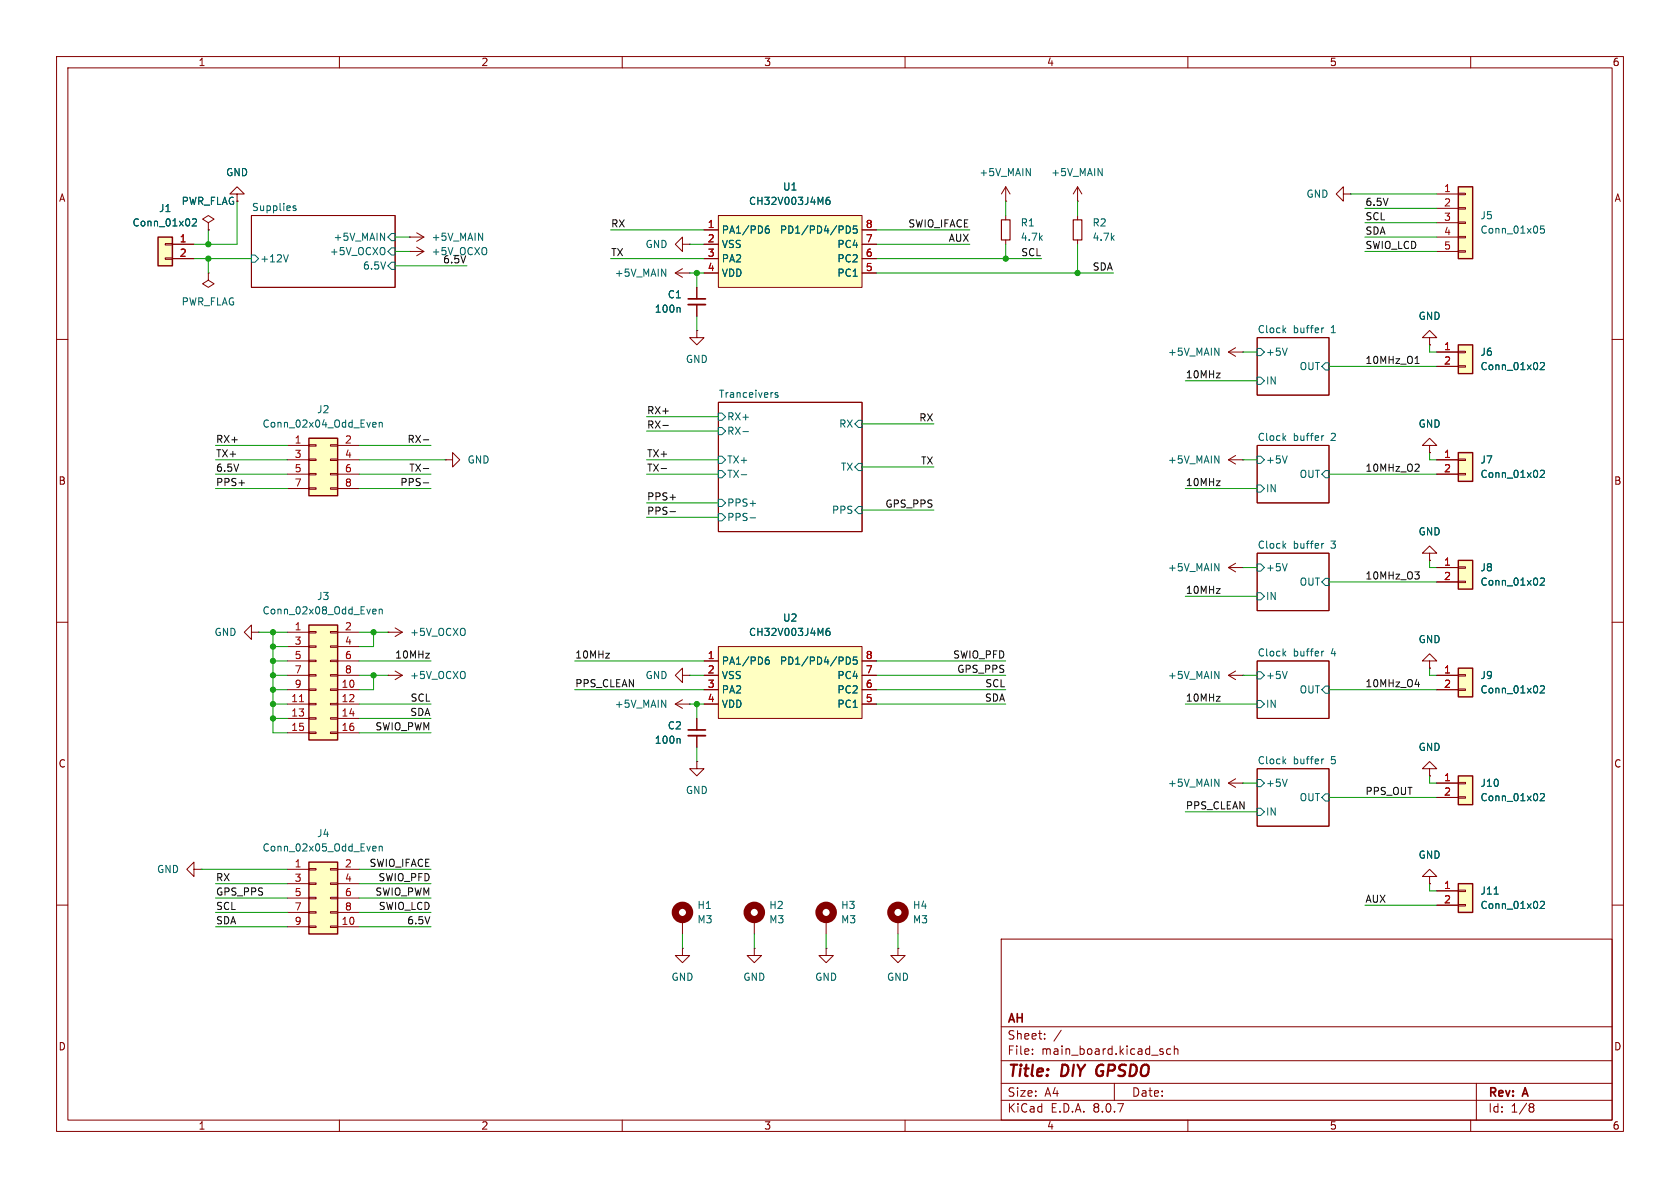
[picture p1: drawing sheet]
<svg xmlns="http://www.w3.org/2000/svg" width="297mm" height="210mm" viewBox="0 0 297 210" stroke-linecap="round" stroke-linejoin="round" font-family="sans-serif">
<g fill="none" stroke="#840000" stroke-width=".18">
<path d="M10 10h277v190h-277zM12 12h273v186h-273zM60 10v2M110 10v2M160 10v2M210 10v2M260 10v2M41.9 34.3h1.3l-1.3-1.3-1.3 1.3h1.3v1.3M44.4 38.1h25.4v12.7h-25.4zM36.8 48.3v1.2l-1 .7 1 .6 1-.6-1-.7M36.8 48.3h.1M119.4 48.3l1.2 .7"/>
<path d="M119.4 48.3h2.5M120.6 43.2v-1.3l-1.2 1.3 1.2 1.3v-1.3h1.3M120.6 47.5l-1.2 .8M121.9 48.3h.1M121.9 43.2h.1M123.2 50.8v2M123.2 53.8v2.1M222.2 59.7h12.7v10.2h-12.7zM10 60h2M127 71.1h25.4v22.9h-25.4zM222.2 78.7h12.7v10.2h-12.7zM285 60h2"/>
<path d="M222.2 97.8h12.7v10.2h-12.7zM10 110h2M222.2 116.8h12.7v10.2h-12.7zM285 110h2M119.4 124.5l1.2 .7M119.4 124.5h2.5M120.6 123.7l-1.2 .8M121.9 124.5h.1M222.2 135.9h12.7v10.2h-12.7zM10 160h2M177 166h108v32h-108zM285 160h2"/>
<path d="M60 198v2M110 198v2M160 198v2M177 194.5h108M177 191.5h108M177 187.5h108M177 181.5h108M182.5 186.3v.1M182.5 185.5v.1M184.7 183.6v.1M184.7 182.8v.1M187.6 182.1l-1.3 2"/>
<path d="M197 191.5v3M205.5 185.9l.2 .2-.2 .3M205.5 185.4l.1 .1M207 185.5l-.5-.1-.3 .3v.4l.2 .2h.6M207.6 185.5l.2-.1 .4 .1v.9M207.6 184.9v1.5M210 198v2M260 198v2M261 191.5v6.5M270.6 195.1l.4 .1 .2 .2-.3 .3M270.6 195.7h.3M270.9 195.7l.2 .2 .1 .4-.2 .2-.4 .1"/>
</g>
<path d="M194.1 188.5a1.27 1.27 0 0 0 0 1.6" fill="none" stroke="#840000" stroke-width=".4"/>
<g fill="none" stroke="#006464" stroke-width=".18">
<path d="M52.3 36.4h-.3l-.2 .2 .1 .1 .4 .2v.3h-.5M44.4 45.1h.7l.6 .6-.6 .7h-.7zM51 45l-.5 1.3M67.3 41.2l.7 1.3v-1.3M68.6 41.9l.6-.6h.6v1.2h-.6zM68.6 44.5l.6-.7h.6v1.3h-.6zM68.6 47l.6-.6h.6v1.2h-.6zM117 47.6l.7 1.2v-1.2M120.1 54.3l.1 .2v.7M226.9 58.3l.4 .5M227.3 58l-.5 .5M234 58l-.3 .1"/>
<path d="M127 73h.6l.7 .7-.7 .6h-.6zM127 75.6h.6l.7 .6-.7 .6h-.6zM131.3 76.3h1M137.5 69.5l-.3-.1-.2 .2 .1 .2 .4 .1v.3h-.5M151.8 74.3h.6v1.3h-.6l-.7-.7zM222.2 66.7h.7l.6 .6-.6 .6h-.7zM222.2 61.6h.7l.6 .6-.6 .7h-.7zM226.9 77.4l.4 .5M227.3 77l-.5 .5M227.6 61.5l-.5 1.3M234 77l-.3 .1M234.3 64.1h.6v1.3h-.6l-.6-.6z"/>
<path d="M127 83.2h.6l.7 .6-.7 .7h-.6zM127 80.6h.6l.7 .7-.7 .6h-.6zM127 88.3h.6l.7 .6-.7 .6h-.6zM127 90.8h.6l.7 .6-.7 .7h-.6zM131 83.9h1M132.6 91.5h1M151.8 81.9h.6v1.3h-.6l-.7-.6zM151.8 89.5h.6v1.3h-.6l-.7-.6zM222.2 99.7h.7l.6 .6-.6 .7h-.7zM222.2 85.7h.7l.6 .7-.6 .6h-.7zM222.2 80.6h.7l.6 .7-.6 .6h-.7zM226.9 96.4l.4 .5"/>
<path d="M227.3 96.1l-.5 .5M227.6 99.6l-.5 1.3M227.6 80.6l-.5 1.3M234 96.1l-.3 .1M234.3 83.2h.6v1.3h-.6l-.6-.7zM222.2 118.7h.7l.6 .7-.6 .6h-.7zM222.2 104.8h.7l.6 .6-.6 .6h-.7zM226.9 115.5l.4 .5M227.3 115.1l-.5 .5M227.6 118.7l-.5 1.3M234 115.1l-.3 .1M234.3 102.2h.6v1.3h-.6l-.6-.6z"/>
<path d="M117 123.8l.7 1.2v-1.2M222.2 123.8h.7l.6 .7-.6 .6h-.7zM222.2 137.8h.7l.6 .6-.6 .7h-.7zM226.9 134.5l.4 .5M227.3 134.2l-.5 .5M227.6 137.7l-.5 1.3M234 134.2l-.3 .1M234.3 121.3h.6v1.3h-.6l-.6-.7zM222.2 142.9h.7l.6 .6-.6 .6h-.7zM234.3 140.3h.6v1.3h-.6l-.6-.6z"/>
</g>
<path d="M121.7 53.8h3" fill="none" stroke="#840000" stroke-width=".33"/>
<path d="M121.7 52.8h3" fill="none" stroke="#840000" stroke-width=".3"/>
<path d="M27.9 41.9h2.6v5.1h-2.6z" fill="#ffffc2"/>
<g fill="none" stroke="#840000" stroke-width=".18">
<path d="M36.8 39.4l-1-.7 1-.6 1 .6-1 .7v1.2M29.2 45.6h1.3v.2h-1.3zM29.2 43.1h1.3v.2h-1.3zM30.5 43.2h3.8M30.5 45.7h3.8M36.8 40.6h.1M72.4 41.9h.1M72.4 41.9h2.5M73.7 41.1l1.2 .8M74.9 41.9l-1.2 .8M78.7 81.3h1.3v-1.3l1.3 1.3-1.3 1.3v-1.3M78.7 81.3h.1"/>
<path d="M68.6 111.8h.1M68.6 111.8h2.5M69.8 111l1.3 .8M71.1 111.8l-1.3 .7"/>
</g>
<path d="M27.9 41.9h2.6v5.1h-2.6z" fill="none" stroke="#840000" stroke-width=".25"/>
<path d="M34 38.8l.5-.1 .2 .3-.7 .9h.7M84.6 41.2l.7 1.3v-1.3" fill="none" stroke="#006464" stroke-width=".18"/>
<path d="M257.8 80h2.5v5.1h-2.5z" fill="#ffffc2"/>
<path d="M190.5 38.1v.8M190.5 42.4v.8M252.7 78.7h1.3l-1.3-1.2-1.2 1.2h1.2v1.3M252.7 80h.1M254 81.3h3.8M254 83.8h3.8M257.8 83.7h1.3v.2h-1.3zM257.8 81.2h1.3v.2h-1.3z" fill="none" stroke="#840000" stroke-width=".18"/>
<path d="M257.8 80h2.5v5.1h-2.5z" fill="none" stroke="#840000" stroke-width=".25"/>
<path d="M272.3 83.3l.5-.2 .2 .4-.7 .9h.7" fill="none" stroke="#006464" stroke-width=".18"/>
<path d="M189.7 38.9h1.6v3.5h-1.6z" fill="none" stroke="#840000" stroke-width=".2"/>
<path d="M257.8 99.1h2.5v5h-2.5z" fill="#ffffc2"/>
<path d="M254 100.3h3.8M254 102.9h3.8M257.8 102.7h1.3v.3h-1.3zM257.8 100.2h1.3v.3h-1.3zM120.6 162.6v2.5" fill="none" stroke="#840000" stroke-width=".18"/>
<path d="M257.8 99.1h2.5v5h-2.5z" fill="none" stroke="#840000" stroke-width=".25"/>
<path d="M272.3 102.3l.5-.1 .2 .3-.7 .9h.7" fill="none" stroke="#006464" stroke-width=".18"/>
<circle cx="120.6" cy="161.3" r="1.27" fill="none" stroke="#840000" stroke-width="1.3"/>
<path d="M127 114.3h25.4v12.7h-25.4z" fill="#ffffc2"/>
<g fill="none" stroke="#840000" stroke-width=".18">
<path d="M123.2 58.4v1.3h1.3l-1.3 1.3-1.3-1.3h1.3M123.2 58.4h.1M124.5 116.8h2.5M124.5 119.4h2.5M127 114.3h25.4v12.7h-25.4zM152.4 116.8h2.5M152.4 119.4h2.5M123.2 134.6v1.3h1.3l-1.3 1.3-1.3-1.3h1.3M123.2 134.6h.1M123.2 127v2M123.2 130v2.1M124.5 121.9h2.5"/>
<path d="M124.5 124.5h2.5M152.4 121.9h2.5M152.4 124.5h2.5M120.6 167.6v1.3h1.3l-1.3 1.3-1.2-1.3h1.2M120.6 167.6h.1M133.3 167.6v1.3h1.3l-1.3 1.3-1.2-1.3h1.2M133.3 167.6h.1M133.3 162.6v2.5M146 167.6v1.3h1.3l-1.3 1.3-1.2-1.3h1.2M146 167.6h.1M146 162.6v2.5M158.7 167.6v1.3h1.3l-1.3 1.3-1.2-1.3h1.2"/>
<path d="M158.7 167.6h.1M158.7 162.6v2.5"/>
</g>
<path d="M135.3 116.9l.2-.3h.3l.2 .3v.3l-.2 .2h-.4l-.1-.2M135.9 116.1l-.4 .1-.2 .5M146.6 111.1h-.3a.86 .86 0 0 0 0 1.2l.4-.1v-.4l-.2-.2h-.4l-.1 .2M149.6 116.1a.64 .64 0 0 1 .7 .7 .64 .64 0 0 1-.7 .6M151.5 116.1h-.6l-.1 .7 .2-.2 .4 .1 .1 .2v.4l-.2 .1-.5-.1M120.1 130.5l.1 .2v.7" fill="none" stroke="#006464" stroke-width=".18"/>
<g fill="none" stroke="#840000" stroke-width="1.3">
<circle cx="133.3" cy="161.3" r="1.27"/>
<circle cx="146" cy="161.3" r="1.27"/>
<circle cx="158.7" cy="161.3" r="1.27"/>
</g>
<path d="M121.7 130h3" fill="none" stroke="#840000" stroke-width=".33"/>
<path d="M121.7 129h3" fill="none" stroke="#840000" stroke-width=".3"/>
<path d="M54.6 152.4h5.1v12.7h-5.1z" fill="#ffffc2"/>
<g fill="none" stroke="#840000" stroke-width=".18">
<path d="M50.8 153.7h3.8M50.8 156.2h3.8M50.8 158.8h3.8M54.6 158.6h1.3v.3h-1.3zM54.6 156.1h1.3v.2h-1.3zM54.6 153.5h1.3v.3h-1.3zM58.4 158.6h1.3v.3h-1.3zM58.4 156.1h1.3v.2h-1.3zM58.4 153.5h1.3v.3h-1.3zM59.7 153.7h3.8M59.7 156.2h3.8M59.7 158.8h3.8"/>
<path d="M50.8 163.8h3.8M50.8 161.3h3.8M54.6 163.7h1.3v.3h-1.3zM54.6 161.2h1.3v.2h-1.3zM58.4 163.7h1.3v.3h-1.3zM58.4 161.2h1.3v.2h-1.3zM59.7 163.8h3.8M59.7 161.3h3.8"/>
</g>
<path d="M54.6 152.4h5.1v12.7h-5.1z" fill="none" stroke="#840000" stroke-width=".25"/>
<path d="M66.1 149.6l.3 .1 .1 .2-.6 .1M66.4 150.4h-.3M67 149.7l.2-.1 .3 .1 .1 .7M67 149.6v.8" fill="none" stroke="#006464" stroke-width=".18"/>
<path d="M54.6 77.5h5.1v10.1h-5.1z" fill="#ffffc2"/>
<g fill="none" stroke="#840000" stroke-width=".18">
<path d="M177.8 35.6h.1M177.8 33l-.8 1.3M177.8 33v2.6M177.8 38.1v.8M177.8 33l.8 1.3M190.5 35.6h.1M190.5 33l-.8 1.3M190.5 33v2.6M190.5 33l.8 1.3M237.5 34.3v-1.3l-1.3 1.3 1.3 1.3v-1.3h1.3M238.8 34.3h.1M72.4 44.5h.1"/>
<path d="M72.4 44.5h2.5M73.7 43.7l1.2 .8M74.9 44.5l-1.2 .7M177.8 42.4v.8M50.8 78.7h3.8M54.6 78.6h1.3v.3h-1.3zM58.4 78.6h1.3v.3h-1.3zM59.7 78.7h3.8M217.2 62.2l1.2 .8M217.2 62.2h2.5M218.4 61.5l-1.2 .7M219.7 62.2h.1"/>
<path d="M50.8 81.3h3.8M50.8 83.8h3.8M50.8 86.4h3.8M54.6 86.2h1.3v.3h-1.3zM54.6 83.7h1.3v.2h-1.3zM54.6 81.2h1.3v.2h-1.3zM58.4 86.2h1.3v.3h-1.3zM58.4 83.7h1.3v.2h-1.3zM58.4 81.2h1.3v.2h-1.3zM59.7 81.3h3.8M59.7 83.8h3.8M59.7 86.4h3.8"/>
<path d="M68.6 119.4h.1M68.6 119.4h2.5M69.8 118.6l1.3 .8M71.1 119.4l-1.3 .7M120.6 119.4v-1.3l-1.2 1.3 1.2 1.3v-1.3h1.3M121.9 119.4h.1M217.2 138.4l1.2 .8M217.2 138.4h2.5M218.4 137.7l-1.2 .7M219.7 138.4h.1"/>
</g>
<path d="M54.6 77.5h5.1v10.1h-5.1z" fill="none" stroke="#840000" stroke-width=".25"/>
<path d="M181.4 29.8l.8 1.3v-1.3M194.1 29.8l.8 1.3v-1.3M66.1 74.7h.3l.1 .3-.6 .1M66.4 75.4l-.3 .1M67 74.8l.2-.1h.3l.1 .8M67 74.7v.8M214.8 61.5l.7 1.3v-1.3M214.8 137.7l.7 1.3v-1.3" fill="none" stroke="#006464" stroke-width=".18"/>
<path d="M177 38.9h1.6v3.5h-1.6z" fill="none" stroke="#840000" stroke-width=".2"/>
<path d="M54.6 110.5h5.1v20.3h-5.1z" fill="#ffffc2"/>
<g fill="none" stroke="#840000" stroke-width=".18">
<path d="M50.8 111.8h3.8M50.8 114.3h3.8M50.8 116.8h3.8M50.8 119.4h3.8M54.6 119.3h1.3v.2h-1.3zM54.6 116.7h1.3v.3h-1.3zM54.6 114.2h1.3v.2h-1.3zM54.6 111.6h1.3v.3h-1.3zM58.4 119.3h1.3v.2h-1.3zM58.4 116.7h1.3v.3h-1.3zM58.4 114.2h1.3v.2h-1.3zM58.4 111.6h1.3v.3h-1.3z"/>
<path d="M59.7 111.8h3.8M59.7 114.3h3.8M59.7 116.8h3.8M59.7 119.4h3.8M50.8 121.9h3.8M50.8 124.5h3.8M50.8 127h3.8M50.8 129.5h3.8M54.6 129.4h1.3v.3h-1.3zM54.6 126.9h1.3v.2h-1.3zM54.6 124.3h1.3v.3h-1.3zM54.6 121.8h1.3v.2h-1.3z"/>
<path d="M58.4 129.4h1.3v.3h-1.3zM58.4 126.9h1.3v.2h-1.3zM58.4 124.3h1.3v.3h-1.3zM58.4 121.8h1.3v.2h-1.3zM59.7 121.9h3.8M59.7 124.5h3.8M59.7 127h3.8M59.7 129.5h3.8"/>
</g>
<path d="M54.6 110.5h5.1v20.3h-5.1z" fill="none" stroke="#840000" stroke-width=".25"/>
<path d="M52.9 124h.8" fill="none" stroke="#a90000" stroke-width=".18"/>
<path d="M66.1 107.7h.3l.1 .3-.6 .1M66.4 108.5h-.3M67 107.8l.2-.1h.3l.1 .8M67 107.7v.8" fill="none" stroke="#006464" stroke-width=".18"/>
<path d="M257.8 33h2.5v12.7h-2.5z" fill="#ffffc2"/>
<path d="M254 34.3h3.8M254 36.8h3.8M254 39.4h3.8M257.8 39.2h1.3v.3h-1.3zM257.8 36.7h1.3v.3h-1.3zM257.8 34.2h1.3v.2h-1.3zM254 41.9h3.8M254 44.5h3.8M257.8 44.3h1.3v.3h-1.3zM257.8 41.8h1.3v.2h-1.3zM44.4 111.8v-1.3l-1.2 1.3 1.2 1.2v-1.2h1.3M45.7 111.8h.1" fill="none" stroke="#840000" stroke-width=".18"/>
<path d="M257.8 33h2.5v12.7h-2.5z" fill="none" stroke="#840000" stroke-width=".25"/>
<path d="M273 39.9h-.6l-.1 .7 .2-.2 .4 .1 .1 .2v.4l-.2 .1-.5-.1" fill="none" stroke="#006464" stroke-width=".18"/>
<path d="M127 38.1h25.4v12.7h-25.4z" fill="#ffffc2"/>
<g fill="none" stroke="#840000" stroke-width=".18">
<path d="M127 38.1h25.4v12.7h-25.4zM124.5 40.6h2.5M124.5 43.2h2.5M124.5 45.7h2.5M124.5 48.3h2.5M152.4 40.6h2.5M152.4 43.2h2.5M152.4 45.7h2.5M152.4 48.3h2.5M217.2 119.4l1.2 .7M217.2 119.4h2.5M218.4 118.6l-1.2 .8"/>
<path d="M219.7 119.4h.1M34.3 153.7v-1.3l-1.3 1.3 1.3 1.2v-1.2h1.3M35.6 153.7h.1"/>
</g>
<path d="M135.9 39.9l-.4 .1-.2 .5M146.6 34.9h-.3a.86 .86 0 0 0 0 1.2l.4-.1v-.4l-.2-.2h-.4l-.1 .2M149.6 39.9a.64 .64 0 0 1 .7 .7 .64 .64 0 0 1-.7 .6M151.5 39.9h-.6l-.1 .7 .2-.2 .4 .1 .1 .2v.4l-.2 .1-.5-.1M135.3 40.7l.2-.3h.3l.2 .3v.3l-.2 .2h-.4l-.1-.2M214.8 118.7l.7 1.3v-1.3" fill="none" stroke="#006464" stroke-width=".18"/>
<path d="M257.8 137.2h2.5v5h-2.5z" fill="#ffffc2"/>
<path d="M254 138.4h3.8M257.8 138.3h1.3v.3h-1.3zM254 141h3.8M257.8 140.8h1.3v.3h-1.3z" fill="none" stroke="#840000" stroke-width=".18"/>
<path d="M257.8 137.2h2.5v5h-2.5z" fill="none" stroke="#840000" stroke-width=".25"/>
<path d="M272.3 140.4l.5-.1 .2 .3-.7 .9h.7" fill="none" stroke="#006464" stroke-width=".18"/>
<path d="M257.8 156.2h2.5v5.1h-2.5z" fill="#ffffc2"/>
<path d="M252.7 154.9h1.3l-1.3-1.2-1.2 1.2h1.2v1.3M252.7 156.2h.1M254 157.5h3.8M257.8 159.9h1.3v.2h-1.3zM257.8 157.4h1.3v.2h-1.3zM254 160h3.8" fill="none" stroke="#840000" stroke-width=".18"/>
<path d="M257.8 156.2h2.5v5.1h-2.5z" fill="none" stroke="#840000" stroke-width=".25"/>
<path d="M264.2 158.1h.7M272.3 159.5l.5-.2 .2 .4-.7 .9h.7" fill="none" stroke="#006464" stroke-width=".18"/>
<path d="M257.8 118.1h2.5v5.1h-2.5z" fill="#ffffc2"/>
<path d="M218.4 99.6l-1.2 .7M217.2 100.3l1.2 .8M217.2 100.3h2.5M219.7 100.3h.1M252.7 116.8h1.3l-1.3-1.2-1.2 1.2h1.2v1.3M252.7 118.1h.1M254 119.4h3.8M257.8 119.3h1.3v.2h-1.3zM252.7 135.9h1.3l-1.3-1.3-1.2 1.3h1.2v1.3M252.7 137.2h.1M254 121.9h3.8M257.8 121.8h1.3v.2h-1.3z" fill="none" stroke="#840000" stroke-width=".18"/>
<path d="M257.8 118.1h2.5v5.1h-2.5z" fill="none" stroke="#840000" stroke-width=".25"/>
<path d="M214.8 99.6l.7 1.3v-1.3M272.3 121.4l.5-.2 .2 .4-.7 .9h.7" fill="none" stroke="#006464" stroke-width=".18"/>
<path d="M257.8 61h2.5v5h-2.5z" fill="#ffffc2"/>
<g fill="none" stroke="#840000" stroke-width=".18">
<path d="M30.5 43.2h3.8M30.5 45.7h3.8M36.8 40.6h.1M123.2 50.8v2M123.2 53.8v2.1M124.5 40.6h2.5M124.5 43.2h2.5M124.5 45.7h2.5M124.5 48.3h2.5M152.4 40.6h2.5M152.4 43.2h2.5M152.4 45.7h2.5"/>
<path d="M152.4 48.3h2.5M252.7 59.7h1.3l-1.3-1.3-1.2 1.3h1.2v1.3M252.7 61h.1M254 62.2h3.8M254 64.8h3.8M257.8 64.6h1.3v.3h-1.3zM257.8 62.1h1.3v.3h-1.3zM217.2 81.3l1.2 .7M217.2 81.3h2.5M218.4 80.5l-1.2 .8M219.7 81.3h.1M252.7 97.8h1.3l-1.3-1.3-1.2 1.3h1.2v1.3"/>
<path d="M252.7 99.1h.1M252.7 80h.1M254 81.3h3.8M254 83.8h3.8M124.5 116.8h2.5M124.5 119.4h2.5M152.4 116.8h2.5M152.4 119.4h2.5M252.7 118.1h.1M254 119.4h3.8M254 100.3h3.8M254 102.9h3.8"/>
<path d="M123.2 127v2M123.2 130v2.1M124.5 121.9h2.5M124.5 124.5h2.5M152.4 121.9h2.5M152.4 124.5h2.5M252.7 137.2h.1M254 121.9h3.8M254 138.4h3.8M252.7 156.2h.1M254 141h3.8M254 157.5h3.8"/>
<path d="M254 160h3.8"/>
</g>
<path d="M257.8 61h2.5v5h-2.5z" fill="none" stroke="#840000" stroke-width=".25"/>
<g fill="none" stroke="#006464" stroke-width=".18">
<path d="M34 38.8l.5-.1 .2 .3-.7 .9h.7M135.9 39.9l-.4 .1-.2 .5M146.6 34.9h-.3a.86 .86 0 0 0 0 1.2l.4-.1v-.4l-.2-.2h-.4l-.1 .2M149.6 39.9a.64 .64 0 0 1 .7 .7 .64 .64 0 0 1-.7 .6M151.5 39.9h-.6l-.1 .7 .2-.2 .4 .1 .1 .2v.4l-.2 .1-.5-.1M120.1 54.3l.1 .2v.7M135.3 40.7l.2-.3h.3l.2 .3v.3l-.2 .2h-.4l-.1-.2M272.3 64.2l.5-.1 .2 .3-.7 .9h.7M214.8 80.6l.7 1.3v-1.3M272.3 83.3l.5-.2 .2 .4-.7 .9h.7M135.3 116.9l.2-.3h.3l.2 .3v.3l-.2 .2h-.4l-.1-.2M135.9 116.1l-.4 .1-.2 .5"/>
<path d="M146.6 111.1h-.3a.86 .86 0 0 0 0 1.2l.4-.1v-.4l-.2-.2h-.4l-.1 .2M149.6 116.1a.64 .64 0 0 1 .7 .7 .64 .64 0 0 1-.7 .6M151.5 116.1h-.6l-.1 .7 .2-.2 .4 .1 .1 .2v.4l-.2 .1-.5-.1M272.3 102.3l.5-.1 .2 .3-.7 .9h.7M120.1 130.5l.1 .2v.7M272.3 121.4l.5-.2 .2 .4-.7 .9h.7M264.2 158.1h.7M272.3 140.4l.5-.1 .2 .3-.7 .9h.7M272.3 159.5l.5-.2 .2 .4-.7 .9h.7"/>
</g>
<path d="M74.8 77.7h1M117.2 75.2h.9M250.2 64.3h.7M250.4 63.2l.1-.2v1.3M74.8 82.8h1M74.8 85.4h1M116.9 82.8h.9M118.5 90.4h.9M250.8 82.1l.1 .2-.1 .3-.7 .7h.8M250.1 101.1h.8l-.4 .5M250.8 101.6l.1 .2-.1 .5M250.2 121h.8" fill="none" stroke="#0f0f0f" stroke-width=".18"/>
<g fill="none" stroke="#009600" stroke-width=".18">
<path d="M41.9 35.6v7.6h-7.6M177.8 35.6v2.5M190.5 35.6v2.5M238.8 34.3h15.2M241.3 39.4h12.7M241.3 36.8h12.7M34.3 45.7h10.1M36.8 40.6v2.6M36.8 45.7v2.6M69.8 41.9h2.6M69.8 44.5h2.6M69.8 47h12.7"/>
<path d="M107.9 40.6h16.6M107.9 45.7h16.6M121.9 43.2h2.6M121.9 48.3h2.6M123.2 48.3v2.5M123.2 55.9v2.5M154.9 40.6h16.5M154.9 43.2h16.5M154.9 48.3h41.9M154.9 45.7h29.2M177.8 43.2v2.5M190.5 43.2v5.1"/>
<path d="M241.3 41.9h12.7M241.3 44.5h12.7M38.1 78.7h12.7M63.5 78.7h12.7M114.3 76.2h12.7M114.3 73.7h12.7M152.4 74.9h12.7M209.5 67.3h12.7M219.7 62.2h2.5M234.9 64.8h19.1M252.7 61v1.2h1.3M38.1 81.3h12.7"/>
<path d="M38.1 86.4h12.7M38.1 83.8h12.7M63.5 81.3h15.2M63.5 86.4h12.7M63.5 83.8h12.7M114.3 81.3h12.7M114.3 88.9h12.7M114.3 83.8h12.7M114.3 91.4h12.7M152.4 82.6h12.7M152.4 90.2h12.7M209.5 86.4h12.7"/>
<path d="M219.7 81.3h2.5M234.9 83.8h19.1M252.7 80v1.3h1.3M252.7 99.1v1.2h1.3M45.7 111.8h5.1M48.3 111.8v17.7h2.5M48.3 114.3h2.5M48.3 119.4h2.5M48.3 116.8h2.5M63.5 111.8h5.1M63.5 119.4h5.1M63.5 116.8h12.7"/>
<path d="M66 111.8v2.5h-2.5M66 119.4v2.5h-2.5M101.6 116.8h22.9M121.9 119.4h2.6M154.9 119.4h22.9M154.9 116.8h22.9M209.5 105.4h12.7M219.7 119.4h2.5M219.7 100.3h2.5M234.9 102.9h19.1M252.7 118.1v1.3h1.3M48.3 124.5h2.5"/>
<path d="M48.3 127h2.5M48.3 121.9h2.5M63.5 124.5h12.7M63.5 129.5h12.7M63.5 127h12.7M101.6 121.9h22.9M121.9 124.5h2.6M123.2 124.5v2.5M123.2 132.1v2.5M154.9 124.5h22.9M154.9 121.9h22.9M209.5 124.5h12.7"/>
<path d="M219.7 138.4h2.5M234.9 121.9h19.1M252.7 137.2v1.2h1.3M35.6 153.7h15.2M38.1 156.2h12.7M38.1 158.8h12.7M63.5 156.2h12.7M63.5 153.7h12.7M63.5 158.8h12.7M209.5 143.5h12.7M234.9 141h19.1M252.7 156.2v1.3h1.3"/>
<path d="M38.1 161.3h12.7M38.1 163.8h12.7M63.5 161.3h12.7M63.5 163.8h12.7M120.6 165.1v2.5M133.3 165.1v2.5M146 165.1v2.5M158.7 165.1v2.5M241.3 160h12.7"/>
</g>
<g fill="#009600" stroke="#009600" stroke-width=".18">
<circle cx="48.3" cy="119.4" r=".46"/>
<circle cx="48.3" cy="124.5" r=".46"/>
<circle cx="48.3" cy="121.9" r=".46"/>
<circle cx="48.3" cy="127" r=".46"/>
<circle cx="48.3" cy="111.8" r=".46"/>
<circle cx="48.3" cy="116.8" r=".46"/>
<circle cx="48.3" cy="114.3" r=".46"/>
<circle cx="177.8" cy="45.7" r=".46"/>
<circle cx="190.5" cy="48.3" r=".46"/>
<circle cx="36.8" cy="45.7" r=".46"/>
<circle cx="36.8" cy="43.2" r=".46"/>
<circle cx="66" cy="111.8" r=".46"/>
<circle cx="66" cy="119.4" r=".46"/>
<circle cx="123.2" cy="48.3" r=".46"/>
<circle cx="123.2" cy="124.5" r=".46"/>
</g>
<g font-size="2.8" fill="#840000">
<text x="178" y="190.9">Title:</text>
<text x="187.7" y="190.9">DIY</text>
<text x="194.6" y="190.9">GPSDO</text>
</g>
<g font-size="2.1" fill="#840000">
<text x="178" y="184">Sheet:</text>
<text x="178" y="181.2">AH</text>
<text x="178" y="186.7">File:</text>
<text x="184.1" y="186.7">main_board.kicad_sch</text>
<text x="178" y="196.9">KiCad</text>
<text x="178" y="194.1">Size:</text>
<text x="184.7" y="194.1">A4</text>
<text x="185.7" y="196.9">E.D.A.</text>
<text x="193.3" y="196.9">8.0.7</text>
<text x="200" y="194.1">Date:</text>
<text x="263" y="194.3">Rev:</text>
<text x="263" y="196.9">Id:</text>
<text x="267.1" y="196.9">1/8</text>
<text x="269.4" y="194.3">A</text>
</g>
<g font-size="1.8" fill="#840000">
<text x="35" y="11.9">1</text>
<text x="85" y="11.9">2</text>
<text x="135" y="11.9">3</text>
<text x="185" y="11.9">4</text>
<text x="235" y="11.9">5</text>
<text x="285" y="11.9">6</text>
<text x="10.3" y="35.9">A</text>
<text x="285.3" y="35.9">A</text>
<text x="32" y="36.4">PWR_FLAG</text>
<text x="10.3" y="85.9">B</text>
<text x="285.3" y="85.9">B</text>
<text x="10.3" y="135.9">C</text>
<text x="285.3" y="135.9">C</text>
<text x="10.3" y="185.9">D</text>
<text x="285.3" y="185.9">D</text>
<text x="35" y="199.9">1</text>
<text x="85" y="199.9">2</text>
<text x="135" y="199.9">3</text>
<text x="185" y="199.9">4</text>
<text x="235" y="199.9">5</text>
<text x="285" y="199.9">6</text>
</g>
<g font-size="1.8" fill="#006464">
<text x="39.9" y="31.3">GND</text>
<text x="138.3" y="33.9">U1</text>
<text x="173" y="31.3">+5V_MAIN</text>
<text x="185.7" y="31.3">+5V_MAIN</text>
<text x="230.9" y="35.2">GND</text>
<text x="23.3" y="40.2">Conn_01x02</text>
<text x="28" y="37.7">J1</text>
<text x="44.4" y="37.4">Supplies</text>
<text x="127.5" y="41.5">PA1/PD6</text>
<text x="132.3" y="36.4">CH32V003J4M6</text>
<text x="137.8" y="41.5">PD1/PD4/PD5</text>
<text x="180.3" y="40.2">R1</text>
<text x="193" y="40.2">R2</text>
<text x="261.6" y="39">J5</text>
<text x="261.6" y="41.5">Conn_01x05</text>
<text x="45.9" y="46.6">+12V</text>
<text x="58.2" y="45.3">+5V_OCXO</text>
<text x="58.9" y="42.8">+5V_MAIN</text>
<text x="64.1" y="47.9">6.5V</text>
<text x="76.2" y="42.8">+5V_MAIN</text>
<text x="76.2" y="45.3">+5V_OCXO</text>
<text x="114" y="44">GND</text>
<text x="127.5" y="44">VSS</text>
<text x="127.5" y="46.6">PA2</text>
<text x="147.9" y="46.6">PC2</text>
<text x="147.9" y="44">PC4</text>
<text x="180.3" y="42.8">4.7k</text>
<text x="193" y="42.8">4.7k</text>
<text x="108.6" y="49.1">+5V_MAIN</text>
<text x="118" y="52.9">C1</text>
<text x="127.5" y="49.1">VDD</text>
<text x="147.9" y="49.1">PC1</text>
<text x="32" y="54.2">PWR_FLAG</text>
<text x="115.7" y="55.5">100n</text>
<text x="222.2" y="59">Clock</text>
<text x="228.6" y="59">buffer</text>
<text x="235.4" y="59">1</text>
<text x="250.7" y="56.7">GND</text>
<text x="121.2" y="64.4">GND</text>
<text x="206.4" y="63.1">+5V_MAIN</text>
<text x="223.7" y="63.1">+5V</text>
<text x="229.7" y="65.6">OUT</text>
<text x="261.6" y="63.1">J6</text>
<text x="261.6" y="65.6">Conn_01x02</text>
<text x="127" y="70.4">Tranceivers</text>
<text x="223.7" y="68.2">IN</text>
<text x="46.3" y="75.8">Conn_02x04_Odd_Even</text>
<text x="56" y="73.3">J2</text>
<text x="128.5" y="74.5">RX+</text>
<text x="128.5" y="77.1">RX-</text>
<text x="148.3" y="75.8">RX</text>
<text x="250.7" y="75.8">GND</text>
<text x="82.6" y="82.1">GND</text>
<text x="128.5" y="82.1">TX+</text>
<text x="148.6" y="83.4">TX</text>
<text x="206.4" y="82.1">+5V_MAIN</text>
<text x="222.2" y="78">Clock</text>
<text x="223.7" y="82.1">+5V</text>
<text x="228.6" y="78">buffer</text>
<text x="235.4" y="78">2</text>
<text x="261.6" y="82.1">J7</text>
<text x="128.5" y="84.7">TX-</text>
<text x="128.5" y="89.8">PPS+</text>
<text x="223.7" y="87.2">IN</text>
<text x="229.7" y="84.7">OUT</text>
<text x="261.6" y="84.7">Conn_01x02</text>
<text x="128.5" y="92.3">PPS-</text>
<text x="147" y="91">PPS</text>
<text x="250.7" y="94.8">GND</text>
<text x="206.4" y="101.2">+5V_MAIN</text>
<text x="222.2" y="97.1">Clock</text>
<text x="223.7" y="101.2">+5V</text>
<text x="228.6" y="97.1">buffer</text>
<text x="235.4" y="97.1">3</text>
<text x="261.6" y="101.2">J8</text>
<text x="56" y="106.3">J3</text>
<text x="223.7" y="106.3">IN</text>
<text x="229.7" y="103.7">OUT</text>
<text x="261.6" y="103.7">Conn_01x02</text>
<text x="37.8" y="112.6">GND</text>
<text x="46.3" y="108.8">Conn_02x08_Odd_Even</text>
<text x="72.4" y="112.6">+5V_OCXO</text>
<text x="132.3" y="112.6">CH32V003J4M6</text>
<text x="138.3" y="110.1">U2</text>
<text x="250.7" y="113.9">GND</text>
<text x="127.5" y="117.7">PA1/PD6</text>
<text x="137.8" y="117.7">PD1/PD4/PD5</text>
<text x="222.2" y="116.1">Clock</text>
<text x="228.6" y="116.1">buffer</text>
<text x="235.4" y="116.1">4</text>
<text x="72.4" y="120.2">+5V_OCXO</text>
<text x="108.6" y="125.3">+5V_MAIN</text>
<text x="114" y="120.2">GND</text>
<text x="127.5" y="120.2">VSS</text>
<text x="127.5" y="122.8">PA2</text>
<text x="127.5" y="125.3">VDD</text>
<text x="147.9" y="125.3">PC1</text>
<text x="147.9" y="122.8">PC2</text>
<text x="147.9" y="120.2">PC4</text>
<text x="206.4" y="120.2">+5V_MAIN</text>
<text x="223.7" y="125.3">IN</text>
<text x="223.7" y="120.2">+5V</text>
<text x="229.7" y="122.8">OUT</text>
<text x="261.6" y="120.2">J9</text>
<text x="261.6" y="122.8">Conn_01x02</text>
<text x="115.7" y="131.7">100n</text>
<text x="118" y="129.1">C2</text>
<text x="222.2" y="135.2">Clock</text>
<text x="228.6" y="135.2">buffer</text>
<text x="235.4" y="135.2">5</text>
<text x="250.7" y="132.9">GND</text>
<text x="121.2" y="140.6">GND</text>
<text x="206.4" y="139.3">+5V_MAIN</text>
<text x="223.7" y="139.3">+5V</text>
<text x="229.7" y="141.8">OUT</text>
<text x="261.6" y="141.8">Conn_01x02</text>
<text x="261.6" y="139.3">J10</text>
<text x="56" y="148.2">J4</text>
<text x="223.7" y="144.4">IN</text>
<text x="27.7" y="154.5">GND</text>
<text x="46.3" y="150.7">Conn_02x05_Odd_Even</text>
<text x="250.7" y="152">GND</text>
<text x="123.2" y="160.9">H1</text>
<text x="135.9" y="160.9">H2</text>
<text x="148.6" y="160.9">H3</text>
<text x="161.3" y="160.9">H4</text>
<text x="261.6" y="160.9">Conn_01x02</text>
<text x="261.6" y="158.3">J11</text>
<text x="123.2" y="163.4">M3</text>
<text x="135.9" y="163.4">M3</text>
<text x="148.6" y="163.4">M3</text>
<text x="161.3" y="163.4">M3</text>
<text x="118.6" y="173.6">GND</text>
<text x="131.3" y="173.6">GND</text>
<text x="144" y="173.6">GND</text>
<text x="156.7" y="173.6">GND</text>
</g>
<g font-size="1.8" fill="#a90000">
<text x="255.2" y="34">1</text>
<text x="125" y="40.4">1</text>
<text x="153" y="40.4">8</text>
<text x="255.2" y="36.6">2</text>
<text x="255.2" y="39.1">3</text>
<text x="255.2" y="41.7">4</text>
<text x="31.7" y="42.9">1</text>
<text x="31.7" y="45.5">2</text>
<text x="125" y="42.9">2</text>
<text x="125" y="45.5">3</text>
<text x="153" y="45.5">6</text>
<text x="153" y="42.9">7</text>
<text x="255.2" y="44.2">5</text>
<text x="125" y="48">4</text>
<text x="153" y="48">5</text>
<text x="255.2" y="62">1</text>
<text x="255.2" y="64.5">2</text>
<text x="52" y="78.5">1</text>
<text x="52" y="81">3</text>
<text x="52" y="83.6">5</text>
<text x="60.9" y="78.5">2</text>
<text x="60.9" y="81">4</text>
<text x="60.9" y="83.6">6</text>
<text x="255.2" y="81">1</text>
<text x="255.2" y="83.6">2</text>
<text x="52" y="86.1">7</text>
<text x="60.9" y="86.1">8</text>
<text x="255.2" y="100.1">1</text>
<text x="255.2" y="102.6">2</text>
<text x="52" y="111.5">1</text>
<text x="60.9" y="111.5">2</text>
<text x="52" y="114">3</text>
<text x="52" y="116.6">5</text>
<text x="52" y="119.1">7</text>
<text x="60.9" y="114">4</text>
<text x="60.9" y="116.6">6</text>
<text x="60.9" y="119.1">8</text>
<text x="125" y="116.6">1</text>
<text x="125" y="119.1">2</text>
<text x="153" y="119.1">7</text>
<text x="153" y="116.6">8</text>
<text x="255.2" y="119.1">1</text>
<text x="51.4" y="124.2">11</text>
<text x="52" y="121.7">9</text>
<text x="60.3" y="121.7">10</text>
<text x="60.3" y="124.2">12</text>
<text x="125" y="121.7">3</text>
<text x="125" y="124.2">4</text>
<text x="153" y="124.2">5</text>
<text x="153" y="121.7">6</text>
<text x="255.2" y="121.7">2</text>
<text x="51.4" y="126.7">13</text>
<text x="51.4" y="129.3">15</text>
<text x="60.3" y="126.7">14</text>
<text x="60.3" y="129.3">16</text>
<text x="255.2" y="138.2">1</text>
<text x="255.2" y="140.7">2</text>
<text x="52" y="153.4">1</text>
<text x="52" y="156">3</text>
<text x="60.9" y="153.4">2</text>
<text x="60.9" y="156">4</text>
<text x="52" y="158.5">5</text>
<text x="52" y="161">7</text>
<text x="60.9" y="158.5">6</text>
<text x="60.9" y="161">8</text>
<text x="255.2" y="157.2">1</text>
<text x="255.2" y="159.8">2</text>
<text x="52" y="163.6">9</text>
<text x="60.3" y="163.6">10</text>
</g>
<g font-size="1.8" fill="#0f0f0f">
<text x="107.9" y="40.3">RX</text>
<text x="160.5" y="40.3">SWIO_IFACE</text>
<text x="241.3" y="36.5">6.5V</text>
<text x="241.3" y="41.6">SDA</text>
<text x="241.3" y="39">SCL</text>
<text x="78.2" y="46.6">6.5V</text>
<text x="107.9" y="45.4">TX</text>
<text x="167.6" y="42.8">AUX</text>
<text x="180.4" y="45.4">SCL</text>
<text x="193.1" y="47.9">SDA</text>
<text x="241.3" y="44.1">SWIO_LCD</text>
<text x="241.3" y="64.4">10MHz_O1</text>
<text x="209.5" y="67">10MHz</text>
<text x="114.3" y="73.3">RX+</text>
<text x="114.3" y="75.9">RX-</text>
<text x="162.4" y="74.6">RX</text>
<text x="38.1" y="83.5">6.5V</text>
<text x="38.1" y="80.9">TX+</text>
<text x="38.1" y="78.4">RX+</text>
<text x="71.9" y="78.4">RX-</text>
<text x="72.2" y="83.5">TX-</text>
<text x="114.3" y="80.9">TX+</text>
<text x="114.3" y="83.5">TX-</text>
<text x="162.7" y="82.2">TX</text>
<text x="241.3" y="83.5">10MHz_O2</text>
<text x="38.1" y="86">PPS+</text>
<text x="70.7" y="86">PPS-</text>
<text x="114.3" y="88.6">PPS+</text>
<text x="156.4" y="89.8">GPS_PPS</text>
<text x="209.5" y="86">10MHz</text>
<text x="114.3" y="91.1">PPS-</text>
<text x="209.5" y="105.1">10MHz</text>
<text x="241.3" y="102.5">10MHz_O3</text>
<text x="69.8" y="116.5">10MHz</text>
<text x="101.6" y="116.5">10MHz</text>
<text x="168.4" y="116.5">SWIO_PFD</text>
<text x="169.1" y="119">GPS_PPS</text>
<text x="72.5" y="124.1">SCL</text>
<text x="101.6" y="121.6">PPS_CLEAN</text>
<text x="174" y="124.1">SDA</text>
<text x="174.1" y="121.6">SCL</text>
<text x="209.5" y="124.1">10MHz</text>
<text x="241.3" y="121.6">10MHz_O4</text>
<text x="66.3" y="129.2">SWIO_PWM</text>
<text x="72.4" y="126.7">SDA</text>
<text x="209.5" y="143.2">PPS_CLEAN</text>
<text x="241.3" y="140.6">PPS_OUT</text>
<text x="38.1" y="155.9">RX</text>
<text x="65.2" y="153.3">SWIO_IFACE</text>
<text x="66.8" y="155.9">SWIO_PFD</text>
<text x="38.1" y="158.4">GPS_PPS</text>
<text x="38.1" y="160.9">SCL</text>
<text x="66.3" y="158.4">SWIO_PWM</text>
<text x="66.9" y="160.9">SWIO_LCD</text>
<text x="241.3" y="159.7">AUX</text>
<text x="38.1" y="163.5">SDA</text>
<text x="71.9" y="163.5">6.5V</text>
</g>
</svg>
